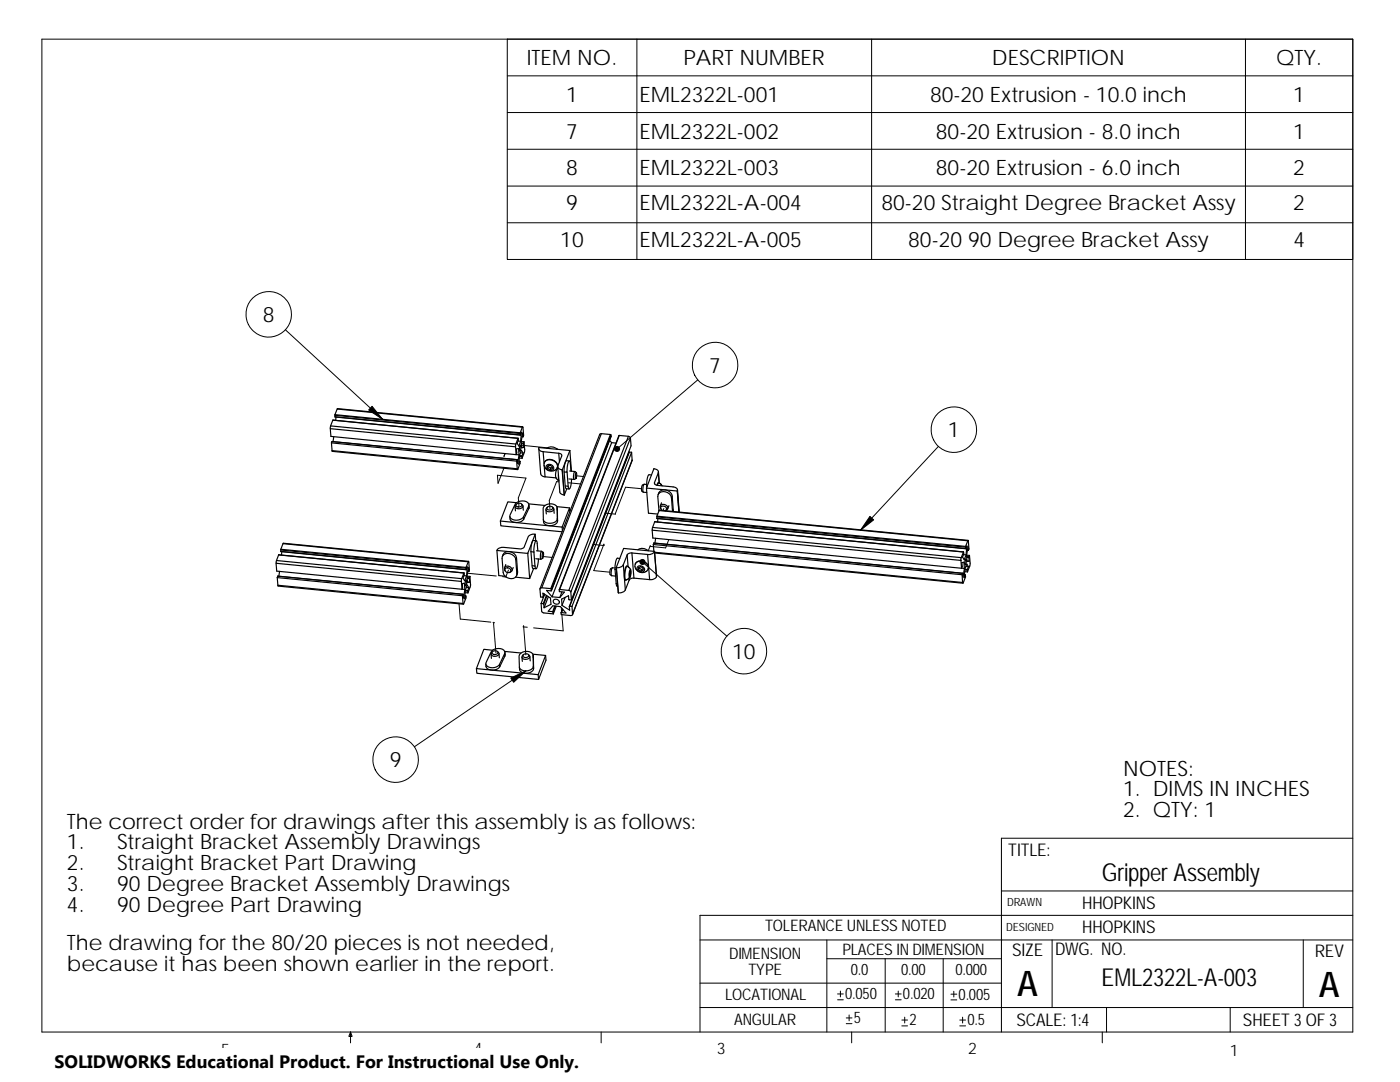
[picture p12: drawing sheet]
<svg xmlns="http://www.w3.org/2000/svg" width="279mm" height="216mm" viewBox="0 0 279 216" stroke-linecap="round" stroke-linejoin="round" font-family="sans-serif">
<g fill="none" stroke="#000" stroke-width=".2">
<path d="M8.4 7.8h261.6v198.1h-261.6zM101.2 7.8h168.8v44h-168.8zM101.2 15.1h168.8M127.1 7.8v44M173.9 7.8v44M248.6 7.8v44M101.2 22.5h168.8M101.2 29.8h168.8M101.2 37.1h168.8M101.2 44.4h168.8M57 65.8l19.3 17.9M139.3 75.8l-16.2 13.8"/>
<path d="M100.6 93.4l-1.2 3-.1-1.6 5.7 .6-1.6 4 .2 1.6M100.6 91h.1M100.8 90.5l-.2 .5M104 88.8l5.3 .6M111.1 89.5h.1M111.1 89.5v.1M111.1 89.6h.1M111.5 96.1h-.4l-1.5 3.8 .1 1.6M113.4 96.3l2.4 .3M114.9 94.9l1.5 .2M128 97.5l-3.2-.3-2 5.4-2-.2M187.3 89.1l-15.6 16.7"/>
<path d="M93.3 114.4l5.7 .5M101.5 113.7l-.5 1.4h-.7M108.3 111l1.9 .2M118.3 108.6l2.2 .3v-.3l-2 5.3 3.2 .3M128.2 112.1l16.9 14.8M132.5 101.5l-.2 .4M133.5 107.7l-.7 1.6-3-.3v-.1l-.4 1M91.6 120.5l.3 3 6.1 .6M98.4 124.2h.2l-.1 .3 .5 5.8M105 133.9l-22.3 15.1M105.2 125.2l-.8-.1 .1-.2 .4 5.8M112 121.2l.1 .8"/>
<path d="M112.1 122.7l.3 3.2-5.9-.6M199.9 177.8h70.1M270 167.3h-70.1v38.6M139.7 187.6h130.3M139.7 196.2h60.2M165 187.6v18.3M165 191.3h34.9M167.2 199.5h1.1M167.2 198.3h1.1M167.7 197.8v1.1M176.7 191.3v14.6M178.7 199.5h1.2"/>
<path d="M178.7 198.3h1.2M179.3 197.8v1.1M188.2 191.3v14.6M189.8 199.5h1.1M189.8 198.4h1.1M190.4 197.8v1.1M210 187.6v13.4M260.1 187.6v13.4M270 182.6h-130.3v23.3M70 205.9l.3 .9h-.7zM70 205.9v2.2M120 205.9v2.2"/>
<path d="M139.7 201h130.3M168.9 204.3h1.1M168.9 203.1h1.1M169.5 202.5v1.2M170 205.9v2.2M180 204.7h1.1M180 203.5h1.1M180.6 203v1.1M191.5 204.7h1.2M191.5 203.5h1.2M192.1 203v1.1M220 205.9v2.2"/>
<path d="M220.8 201v4.9M245.5 201v4.9"/>
<circle cx="53.6" cy="62.7" r="4.5"/>
<circle cx="142.7" cy="72.8" r="4.5"/>
<circle cx="190.4" cy="85.7" r="4.5"/>
<circle cx="148.5" cy="129.9" r="4.5"/>
<circle cx="79" cy="151.6" r="4.5"/>
</g>
<g fill="none" stroke="#000" stroke-width=".23">
<path d="M65.9 85.5l.1 1.6 37 3.6M66.1 88.4l.2 1.5M66.1 88.4l37 3.6M66.3 88.1l36.9 3.6M66.3 88.1l-.2 .3M66.3 89.9v.2l37 3.6M66.3 89.9l36.9 3.6M66.3 88.1h.1M66.4 83.8l37 3.7zM66.4 83.8l-.4 1.2M66.6 87.1l-.1 1M66.8 82.9l.1 .3"/>
<path d="M66.8 82.7l.5-1.1 36.9 3.6M66.8 82.7v.2l37 3.6M66.8 82.7l37 3.7M66.9 83.2l36.9 3.6M67.1 83.2l-.1 .7M67.3 81.6l37 3.6M102.9 89.2l.1 1.5M103 88.6l-.1 .6M103 88.6l-37-3.6-.1 .3v.2l37 3.7M103 90.7l.1-.3v-.8l.4-.1 .1 1.3M103 90.7l.6 .1M103.1 92l.1 1.5"/>
<path d="M103.3 91.8h.1M103.2 91.7l-.1 .3M103.4 88l.5 .1M103.4 87.5v.4l-.2 .6 .3 .5 .4-.9M103.4 87.5l-.4 1.1M103.6 92l.2 .1M103.6 90.8l-.3 1.7v-.7M103.6 91.4h.6M103.7 90.9l.5 .1M103.7 91.1h.5M103.8 92.1h.1M103.8 92.1v.3l-.5 1.3-.1-.2"/>
<path d="M103.8 86.5v.3M103.8 86.8h.1M103.8 86.4v.1M103.8 88.8a1.19 1.19 0 0 1-.1 1.3v-.8zM103.8 86.8l.3-.5-.2 1.8M103.9 90.4h.5M104 88.1l.6 .1M104 88.1l.1 1.3 .4-.1M104 88.4h.5M104.1 88.5l.4 .1M104.1 89.2l.4 .1M104.2 91.1v.3"/>
<path d="M104.2 87.1l.2 .1M104.2 87.1h.2M104.2 91v.1M104.2 85.2h.1l.2 1.7-.1 .2M104.2 85.2l-.4 1.2M104.4 87.1h.1M104.4 87.1l-.1-.7-.3 1.7M104.4 90.4l-.2 .6M104.4 90.4l-.3-.5-.4 .9-.2 1.8 .3-.5M104.5 88.6v.7M104.5 88.4v.2M104.6 88.2l-.1 .2"/>
<path d="M104.6 88.2l.1 1.8-.5 1.4M107.5 89.5l.4 5.1a.87 .87 0 0 0 .9 .5M107.5 89.3l6.2 .6M107.5 89.3a.73 .73 0 0 0 .9 .8M107.5 89.3h.1M108.4 90.1l3.1 .3M108.4 90.1l.2 2.4M108.6 92.9l.2 2.2M108.6 92.3a1.42 1.42 0 0 1 1.7-.5 1.42 1.42 0 0 1 .9 1.5M108.7 92.2a1.49 1.49 0 0 1 1.6-.3 1.49 1.49 0 0 1 .9 1.3l-.3 .5-.4 .2h-1.1l-.7-.7-.1-.5zM108.8 95.1l2.2 .3M109.1 92.8a.82 .82 0 0 1 1 0 .82 .82 0 0 1 .3 .9 .81 .81 0 0 1-1 .1 .81 .81 0 0 1-.3-1z"/>
<path d="M109.2 89.5a1.6 1.6 0 0 1 2 .2M109.2 93l.5-.2 .5 .3v.5l-.4 .1-.5-.2zM109.4 92.9l-.1 .6M109.4 93.1l.5 .3-.1 .3M110.2 93.3l-.3 .1M111.3 93.1l.4 5a.78 .78 0 0 0 .9 .7M111.3 93.5a1.97 1.97 0 0 0-.3 1.9l.5 .5M111.4 94.8l.1 1.1M111.5 90.4l.2 .1a.43 .43 0 0 1 .4 .5l-.8 1.9a.75 .75 0 0 0 .9 .8M111.5 90.4l.2 1.8M112.2 93.7h.1M112.2 93.7l.4 5.1"/>
<path d="M112.6 94.2l.2 3 .2 .3 .6 .1M112.6 98.8h.1M112.8 97h.6M113.1 97.5l-.5 1.3M113.2 94.2l.2 2.8M113.5 95.6l1.1 .1M113.6 92l-.5-.1a2.98 2.98 0 0 0-.5 2.3M113.7 94l1 .1M113.7 89.9l-1.5 3.8M113.7 89.9l.3 4.1M113.9 94l-.2-2a2.47 2.47 0 0 0-.5 2.2h-.6M114.1 95.6l-.2 1.4-.3 .6-.1-.1-.1-.5"/>
<path d="M115 94.3a1.07 1.07 0 0 1-.1 1.2l-.1-.4zM115 94.3l-.3-.2-.2 .8 .1 .8 .3-.2M120 86.5l-11.9 30.8M120 86.5l1.8 .2M120 86.5l-.3 .1-11.9 30.9M121.6 87.9l.5 .4M121.9 86.8v.3M121.9 86.8l-11.9 30.7M121.9 86.8l-.1-.1-11.9 30.8M121.9 87.1l-11.9 30.7zM122.1 88.3l.8 .1M122.1 88.3l-11.9 30.8"/>
<path d="M123.6 86.9l-11.9 30.7M123.6 86.9l1.8 .2M123.6 86.9l-12 30.8M125.2 90.8h.1M125.4 87.1l.4 .3-11.9 30.8-.4-.4zM125.6 90.2l-11.9 30.8M125.6 90.2l.4 .1M125.6 90.2l-12 30.8M125.8 87.4l.1 1.6-11.9 30.7M126 90.3l.2 1.5M126 90.3l-11.8 30.7M126.2 91.8l-11.9 30.9"/>
<path d="M126.2 91.8l-11.9 30.8M128.4 98.2l.7 .1M128.5 96.6a.94 .94 0 0 0-.1 1.6M129.1 96.7h-.6l-.2 .7 .1 .8M129.1 97v.2M129.1 97h.1M130 94.8l-.5-.1a2.73 2.73 0 0 0-.4 2.3M130.6 96.3a.51 .51 0 0 0 .6 .6l3.4 .3a.63 .63 0 0 1 .6 .8M130.6 96.3v.3M131.1 96.8l.3-.5 .4 .2 .3 .4M131.3 98.7a1.44 1.44 0 0 1 1.6-1 1.44 1.44 0 0 1 1.3 1.3l-.2 .4M131.4 94.3l-.8 2"/>
<path d="M131.4 94.3a.73 .73 0 0 0-.9-.8l-1.5 3.9M131.4 94.3l.1 2-.3 .5M131.4 94.1l.2 2.3M134 99.4a1.47 1.47 0 0 0-1.1-1.2 1.47 1.47 0 0 0-1.6 .6l.2 3.1M134 99.4l.2 2.6M134.2 99l.2 2.8M135.2 98l-6.2-.6 .4 5 1.9 .2M135.2 98l.3 4.2zM135.2 97.7l.4 4.5M55.1 112.4l.1 1.6 37 3.6M55.3 115.3l.2 1.5M55.3 115.3l37 3.6"/>
<path d="M55.4 115l37 3.6M55.4 115l-.1 .3M55.5 116.8l36.9 3.6M55.5 115h-.1M55.5 116.8v.1l37 3.7M55.6 110.7l-.4 1.1M55.8 114l-.2 1M56 109.7v.3M56 109.6v.1l37 3.7M56 109.6l37 3.6M56 109.6l.5-1.1 37 3.6M56 110l37 3.7"/>
<path d="M56 110l37 3.6M56.2 110.1v.6M56.5 108.5l37 3.5M92.1 116l.1 1.6M92.1 115.5v.5M92.1 115.5l-36.9-3.7-.1 .2v.4l37 3.6M92.2 117.6l.1-1.1 .4-.1 .1 1.2M92.2 117.6h.6M92.3 118.9l.1 1.5M92.4 118.6l-.1 .3M92.6 114.4h.1M92.6 114.3l-37-3.6 37 3.6"/>
<path d="M92.6 114.3l-.5 1.2M92.6 114.9h.5M92.6 114.4v.4l-.2 .5 .3 .6 .4-1M92.8 117.6l-.3 1.7-.1-.7M92.8 118.3h.6M92.9 117.8h.5M92.9 117.9l.4 .1M93 119h.1M93 118.9h-.2h.1M93 119v.3l-.5 1.3-.1-.2M93 113.4v.2M93 113.6l.3-.5-.2 1.8"/>
<path d="M93 113.2v.2M93 115.7l.1 .7-.1 .5a1.32 1.32 0 0 1 0-1.2zM93 117.2l.6 .1M93.2 115l.1 1.2h.4M93.2 115h.6M93.2 115.3h.5M93.2 115.4h.5M93.3 116.1l.4 .1M93.3 118l.1 .3M93.4 117.8l-.1 .2M93.4 114h.2M93.5 112.1v-.1l.2 1.7-.1 .3"/>
<path d="M93.5 112.1l-.5 1.1M93.6 114l-.1-.7-.3 1.7M93.6 117.3l-.2 .5M93.6 117.3l-.4-.6-.3 1-.2 1.8 .2-.6M93.7 115.4v.8M93.7 115.3v.1M93.8 115l-.1 .3M93.8 115l.1 1.9-.5 1.4M99.2 109.8l.3 5.1 1.3 .1M99.4 109.5l.7-.3 4 .3 .5-.3 .9-2.2 .4-.3 .9-.1-1.5 3.8-6.1-.6zM99.9 104l12.3 1.2M99.9 104v.9l12.3 1.2"/>
<path d="M100.3 111a1.45 1.45 0 0 1 1.5-1 1.45 1.45 0 0 1 1.3 1.3M100.8 113.9a.61 .61 0 0 1 0-.8 .61 .61 0 0 1 .8-.1 .61 .61 0 0 1 .6 .6 .61 .61 0 0 1-.5 .6M100.9 113.4a.6 .6 0 0 1 .8 0 .6 .6 0 0 1 .1 .8l-.2 .1a.6 .6 0 0 1-.6-.2 .6 .6 0 0 1-.1-.7zM100.9 112.6l-.2 .7M101.7 103a1.08 1.08 0 0 0 1.4 1.3l.7-.2 .7-.5M102.4 113.2l-.2 .7M102.8 101.1l.1 .8M102.9 111.7l.2 2.8M103 100.4a1.97 1.97 0 0 1 2.4-.1l.2 .5-.1 .2-1 2.1a1.76 1.76 0 0 1-2.7 .1v-.4zM103.1 111.3l-.2 .4M103.1 111.3l.2 2.8a1.36 1.36 0 0 1-1.3 1.4 1.63 1.63 0 0 1-1.6-1.3l-.2-2.8a1.22 1.22 0 0 1 2-.7l.4 .3 .3 .7M103.1 100.6l.4-.2a.45 .45 0 0 1 .5 .1 .45 .45 0 0 1 .1 .5l-.4 .2-.5-.1-.2-.2z"/>
<path d="M103.1 100.3l-1.8-.2-1.4 3.9M103.3 114.1l-.2 .8M104.1 100.6l.3 .3a.83 .83 0 0 1-.8 .6 .83 .83 0 0 1-.8-.5l.2-.3M104.4 101v.8M104.5 103.1v.5M105.3 110.4l.4 5-2.8-.2M105.5 101v.5M105.5 100.5l3.3 .4M105.5 101.5l-1 2.1M105.6 100.7l-.1 .8M106 110.1l.6 .1M106 110.1l.2 3 .1 .3 .7 .1"/>
<path d="M106.2 112.9h.6M106.5 113.5l-.8 1.9M106.6 110.2l.2 2.7M106.8 106.6l.1 1.3M106.9 111.5l1.1 .1M107 107.9l-.6-.1a2.98 2.98 0 0 0-.4 2.3M107.1 109.9l1 .1M107.3 109.9l-.2-2a2.54 2.54 0 0 0-.5 2.3M107.4 111.5a2.31 2.31 0 0 1-.5 2l-.1-.6M108.1 110a1.84 1.84 0 0 0-.2 1.6l.4-.2M108.1 110l.3 .2M108.1 117.3l-.3 .2 .1 1.6h.5"/>
<path d="M108.1 117.3l1.8 .2M108.4 110.2a1.19 1.19 0 0 1-.1 1.2l-.1-.4zM108.4 119.1l.2-.5-.2 .5M108.4 119.1v-.7l1.5 .9 .1 1.3-1.4 .7M108.4 103.7a1.09 1.09 0 0 0 1.5 1.2 1.25 1.25 0 0 0 1.4-1M108.7 118.6l-.7 1.8M108.7 100.9a1.58 1.58 0 0 1 2.5 .4v2.2a1.65 1.65 0 0 1-2.7 .4l-.1-2.4zM108.9 101.7l.1 .9M109.1 118.8l-.7 1.7M109.2 118.9l-.7 1.6M109.2 101.2l.6-.2 .4 .2a.58 .58 0 0 1-.4 .6 .58 .58 0 0 1-.7-.3zM109.4 119.1l-.8 2.2"/>
<path d="M109.9 117.5h.1M110 117.5v.3M110 117.8h-.9l1.1 1.3M110.2 119.1l1.5 .1M110.3 101.2l.2 .5a1 1 0 0 1-1.5 .2v-.3l.2-.3M110.5 101.6l.1 .8M110.6 119.7a.63 .63 0 0 1 .7 0 .63 .63 0 0 1 .2 .8 .63 .63 0 0 1-.8-.1 .63 .63 0 0 1-.1-.7zM111.1 101.1l2.6 .2M111.2 101.3v.5M111.2 103.5l.1 .4M111.2 101.8l.1 2.1M111.2 101.8h.1"/>
<path d="M111.7 117.6v.5l.9 .1-.9 1M111.7 117.6l1.8 .2M112.1 118.1l-.4 1.1M112.2 105.2v.7M112.8 119.2l-.6 1.6M113.7 102v-.7l-1.5 3.9M113.9 118.2l.1 1.5M114 119.7l-.5-.1v-.7l-1.4 .6 .1 1.3M122.2 113.3a.9 .9 0 0 0-.2 1.6M122.2 113.3l-.2 .8v.7l.9 .2M122.2 113.3h.5M122.7 113.6l.3 2.8"/>
<path d="M122.7 113.6l.3 .1M123 116.4l.1 .5 .2 .1M123 113.3l.4 5M123 116.4l.2 .1M123.4 118.3h.1M123.7 111.4h-.5l-.2 .3-.3 1.9M124.4 112.7l-.6 .5-.8 .1M124.4 112.7l.4 5M124.8 117.7l-.6 .5-.8 .1M125.2 110.7l-.8 2M125.2 110.7l.1 2.4M125.2 113h-.1a3.2 3.2 0 0 0-.3 2.7h.1"/>
<path d="M125.2 113l.7 .7M125.2 113a2.93 2.93 0 0 0-.3 2.7l.8-.5M125.5 115.4l.1 .4M125.6 115.8l-.8 1.9M125.6 114.9h.2M125.6 114.3l.3 .1M125.7 114l.1-.1 .1 .5-.3 .6zM125.8 113.7v-.1a1.91 1.91 0 0 1-.1 1.6l-.2-.4zM126.1 110.3a.94 .94 0 0 0-.9 .4M126.1 110.3l3.1 .3M126.1 110.3l.4 5.1M126.5 115.4l-.7 .1-.2 .3"/>
<path d="M126.5 115.4l3.1 .3M126.8 112.6a1.41 1.41 0 0 1 1.7-.6 1.41 1.41 0 0 1 .8 1.6M126.9 112.4a1.5 1.5 0 0 1 1.6-.3 1.5 1.5 0 0 1 .9 1.4l-.3 .5-.4 .2-.6 .1-.5-.2-.5-.3-.3-.5-.1-.4zM127.3 113.1a.83 .83 0 0 1 .9-.1 .83 .83 0 0 1 .4 .9 .8 .8 0 0 1-1 .1 .8 .8 0 0 1-.3-.9zM127.3 109.7a1.62 1.62 0 0 1 2.1 .2M127.4 113.3l.4-.2 .6 .2v.5l-.5 .2-.5-.3zM127.5 113.2l-.1 .5M127.6 113.4l.5 .2-.2 .4M128.4 113.5l-.3 .1M129.2 110.6l.4 5.1M130.2 105.8l.1 1.6 61.6 6M130.2 105.2l61.6 6.1v.5l-61.6-6z"/>
<path d="M130.4 108.6l61.6 6.1M130.4 108.6l.1 1.4M130.5 108.4l-.1 .2M130.5 108.4l61.6 6M130.5 108.4h.1M130.6 110l-.6 .5-.8 .1M130.6 110l-6.1-.6-1.5 3.9M130.6 110l.4 5.1M130.6 110.2l61.5 6M130.7 110.3l61.5 6.1M130.7 104.1l-.5 1.1M130.9 107.4l-.2 1"/>
<path d="M131 115v.1M131 115.1l-.7 .5-.7 .1M131.1 103.1v.3M131.1 103l61.6 6M131.1 103.4l61.6 6.1M131.1 103l.4-1.1 61.6 6M131.1 103v.1l61.6 6.1M131.3 103.5l-.1 .6M131.5 101.9h.1M131.5 101.9l61.7 5.9M131.9 101.6l-.1-.3v-.4a.88 .88 0 0 1 1.5 .5l-.2 .4-.3 .1 .2-.4a.63 .63 0 0 0-.5-.5 .63 .63 0 0 0-.7 .3l.4 .6M132 100.3l-.2 .7"/>
<path d="M133.5 100.9l-.3 .7M134.4 101.8l-.1 .3M134.4 101.8l-.1 .2M191.8 111.8l.1 1.6M191.9 113.4l.1-.3v-.8l.4-.1 .1 1.2M191.9 113.4h.6M192 114.7l.1 1.5M192.1 114.4l-.1 .3M192.3 110.2h.1M192.3 110.2l-.5 1.1M192.3 110.7h.5M192.3 110.2v.4l-.2 .5 .3 .6 .4-1"/>
<path d="M192.3 110.1l-61.6-6 61.6 6.1M192.5 113.4l-.3 1.7-.1-.7M192.5 114.1h.6M192.6 113.7l.5 .1M192.6 113.6h.5M192.7 114.8h.1M192.7 114.8v.3l-.5 1.3-.1-.2M192.7 114.7h-.2h.1M192.7 109.2v.3M192.7 111.5a1.07 1.07 0 0 1-.1 1.2l-.1-.6zM192.7 109.5l.3-.6-.2 1.8M192.7 109v.2"/>
<path d="M192.7 113l.6 .1M192.9 110.8l.1 1.3 .4-.1M192.9 110.8h.6M192.9 111.1h.5M192.9 111.2l.5 .1M193 111.9l.4 .1M193.1 113.6v.2M193.1 109.8h.2M193.1 113.8v.3M193.1 107.9h.2l.1 1.6-.1 .3M193.1 107.9l-.4 1.1M193.3 109.8l-.1-.7-.3 1.7"/>
<path d="M193.3 113.1l-.3-.6-.4 1-.2 1.8 .2-.6M193.3 113.1l-.2 .5M193.4 111.3v.7M193.4 111.1v.2M193.5 110.8l.1 1.8-.5 1.5M193.5 110.8l-.1 .3M95.1 133.4l.1 .9 12.3 1.3M97 132.5a1.08 1.08 0 0 0 1.4 1.2l.7-.1 .6-.6M98 130.5l.1 .9M98.2 129.9a1.97 1.97 0 0 1 2.4-.1l.1 .6-1 2.2a1.76 1.76 0 0 1-2.7 .1v-.5zM98.3 130l.4-.1a.45 .45 0 0 1 .5 0 .45 .45 0 0 1 .1 .5l-.4 .2-.5-.1-.2-.2zM98.3 129.8l-1.7-.2-1.5 3.8 12.3 1.2 1.5-3.8"/>
<path d="M99.3 130l.3 .3a.83 .83 0 0 1-.7 .7 .83 .83 0 0 1-.9-.5l.2-.4M99.6 130.4l.1 .9M99.7 132.6v.4M100.7 130.4l.1 .5M100.7 130l3.3 .3M100.8 130.9l-1.1 2.1M100.8 130.2v.7M103.7 133.1a1.09 1.09 0 0 0 1.4 1.2 1.25 1.25 0 0 0 1.4-.9M104 130.3a1.58 1.58 0 0 1 2.4 .5v2.1a1.57 1.57 0 0 1-1.3 1 1.57 1.57 0 0 1-1.4-.8l-.1-2.2zM104.2 131.1v.9M104.4 130.6l.7-.1 .4 .1a.58 .58 0 0 1-.4 .7 .58 .58 0 0 1-.7-.4zM105.5 130.6l.2 .5a1 1 0 0 1-1.5 .2v-.3l.2-.3"/>
<path d="M105.7 131l.1 .9M106.3 130.5l2.6 .3M106.4 130.8v.4M106.4 130.7v.5M106.4 132.9l.1 .5M106.4 131.2l.1 2.2M106.4 131.2h.1M108 120.4l.2 1.7 .3 .2 1.9 .2M108 120.4l.4 .1M108.4 120.5h.1M108.5 120.5l.1 .8M108.9 130.8l.1 .9-1.5 3.9-.1-1"/>
<path d="M110.3 122l.1 .2M110.3 122h-.9l.9-1.1 1.6 .2 1 1.2-.8-.1M110.4 122.2v.3M110.7 120.9l-.4 1.1M110.8 120.9l-.4 1.3M111 121l-.6 1.5M112 122.3v.3l2 .2 .3-.2M112.1 122.2l-.1 .1M112.2 120.8l1.5 1v-.8M112.3 121.5l-.3 .8M112.3 121.6l-.2 .6M113.7 121h.5"/>
<path d="M114.2 121l.1 1.6"/>
</g>
<g fill="#000" stroke="#000" stroke-width=".2">
<path d="M74.3 81.1l2 2.6-2.7-1.9z" fill-rule="evenodd"/>
<path d="M122.8 89.2a.51 .51 0 0 1 .7 0 .51 .51 0 0 1 0 .8 .51 .51 0 0 1-.7-.1l.3-.3-.3 .3-.2-.4z" fill-rule="evenodd"/>
<path d="M127.8 111.8a.5 .5 0 0 1 .9 .1 .5 .5 0 0 1-.4 .7 .5 .5 0 0 1-.6-.6l.1-.2 .4 .3z" fill-rule="evenodd"/>
<path d="M173.6 103l.7 .7-2.6 2.1z" fill-rule="evenodd"/>
<path d="M101.9 135.3l3.1-1.4-2.5 2.2z" fill-rule="evenodd"/>
</g>
<path d="M10.9 209.2h104.7v6.7h-104.7z" fill="#fff"/>
<g font-size="7">
<text x="203" y="198.8">A</text>
<text x="263.2" y="198.9">A</text>
</g>
<g font-size="4.9">
<text x="219.9" y="175.7">Gripper Assembly</text>
<text x="219.8" y="196.7">EML2322L-A-003</text>
</g>
<g font-size="4.2">
<text x="105.1" y="13">ITEM NO.</text>
<text x="136.4" y="13">PART NUMBER</text>
<text x="198" y="13">DESCRIPTION</text>
<text x="254.7" y="13">QTY.</text>
<text x="113" y="20.3">1</text>
<text x="127.6" y="20.3">EML2322L-001</text>
<text x="185.6" y="20.3">80-20 Extrusion - 10.0 inch</text>
<text x="258.1" y="20.3">1</text>
<text x="113" y="27.6">7</text>
<text x="127.6" y="27.6">EML2322L-002</text>
<text x="186.8" y="27.6">80-20 Extrusion - 8.0 inch</text>
<text x="258.1" y="27.6">1</text>
<text x="113" y="35">8</text>
<text x="127.6" y="35">EML2322L-003</text>
<text x="186.8" y="35">80-20 Extrusion - 6.0 inch</text>
<text x="258.1" y="35">2</text>
<text x="113" y="41.9">9</text>
<text x="127.6" y="41.9">EML2322L-A-004</text>
<text x="175.9" y="41.9">80-20 Straight Degree Bracket Assy</text>
<text x="258.1" y="41.9">2</text>
<text x="111.8" y="49.2">10</text>
<text x="127.6" y="49.2">EML2322L-A-005</text>
<text x="181.2" y="49.2">80-20 90 Degree Bracket Assy</text>
<text x="258.1" y="49.2">4</text>
<text x="52.5" y="64.2">8</text>
<text x="141.5" y="74.3">7</text>
<text x="189.2" y="87.2">1</text>
<text x="146.1" y="131.4">10</text>
<text x="77.8" y="153.1">9</text>
<text x="224.1" y="154.7">NOTES:</text>
<text x="224.1" y="158.9">1. DIMS IN INCHES</text>
<text x="13.4" y="165.3">The correct order for drawings after this assembly is as follows:</text>
<text x="224.1" y="163.1">2. QTY: 1</text>
<text x="13.4" y="169.5">1.</text>
<text x="13.4" y="173.7">2.</text>
<text x="23.4" y="169.5">Straight Bracket Assembly Drawings</text>
<text x="23.4" y="173.7">Straight Bracket Part Drawing</text>
<text x="13.4" y="177.9">3.</text>
<text x="23.4" y="177.9">90 Degree Bracket Assembly Drawings</text>
<text x="13.4" y="182">4.</text>
<text x="23.4" y="182">90 Degree Part Drawing</text>
<text x="13.4" y="189.5">The drawing for the 80/20 pieces is not needed,</text>
<text x="13.4" y="193.7">because it has been shown earlier in the report.</text>
</g>
<text font-size="3.6" x="10.9" y="213">SOLIDWORKS Educational Product. For Instructional Use Only.</text>
<g font-size="3.5">
<text x="201.2" y="170.8">TITLE:</text>
<text x="216" y="181.4">HHOPKINS</text>
<text x="202" y="190.7">SIZE</text>
<text x="210.6" y="190.6">DWG. NO.</text>
<text x="216" y="186.2">HHOPKINS</text>
<text x="262.4" y="190.9">REV</text>
<text x="202.8" y="204.7">SCALE: 1:4</text>
<text x="248.1" y="204.7">SHEET 3 OF 3</text>
</g>
<g font-size="3.2">
<text x="152.7" y="185.7">TOLERANCE UNLESS NOTED</text>
<text x="145.5" y="191.5">DIMENSION</text>
<text x="168.1" y="190.5">PLACES IN DIMENSION</text>
<text x="149.4" y="194.6">TYPE</text>
<text x="169.8" y="194.6">0.0</text>
<text x="179.8" y="194.6">0.00</text>
<text x="190.7" y="194.6">0.000</text>
<text x="144.7" y="199.5">LOCATIONAL</text>
<text x="168.7" y="199.4">0.050</text>
<text x="180.2" y="199.4">0.020</text>
<text x="191.3" y="199.5">0.005</text>
<text x="146.5" y="204.6">ANGULAR</text>
<text x="170.4" y="204.2">5</text>
<text x="181.5" y="204.6">2</text>
<text x="193.1" y="204.6">0.5</text>
<text x="44.2" y="210.4">5</text>
<text x="94.6" y="210.3">4</text>
<text x="143" y="210.4">3</text>
<text x="193.2" y="210.4">2</text>
<text x="245.4" y="210.7">1</text>
</g>
<g font-size="2.3">
<text x="200.8" y="185.7">DESIGNED</text>
<text x="201" y="180.9">DRAWN</text>
</g>
</svg>
